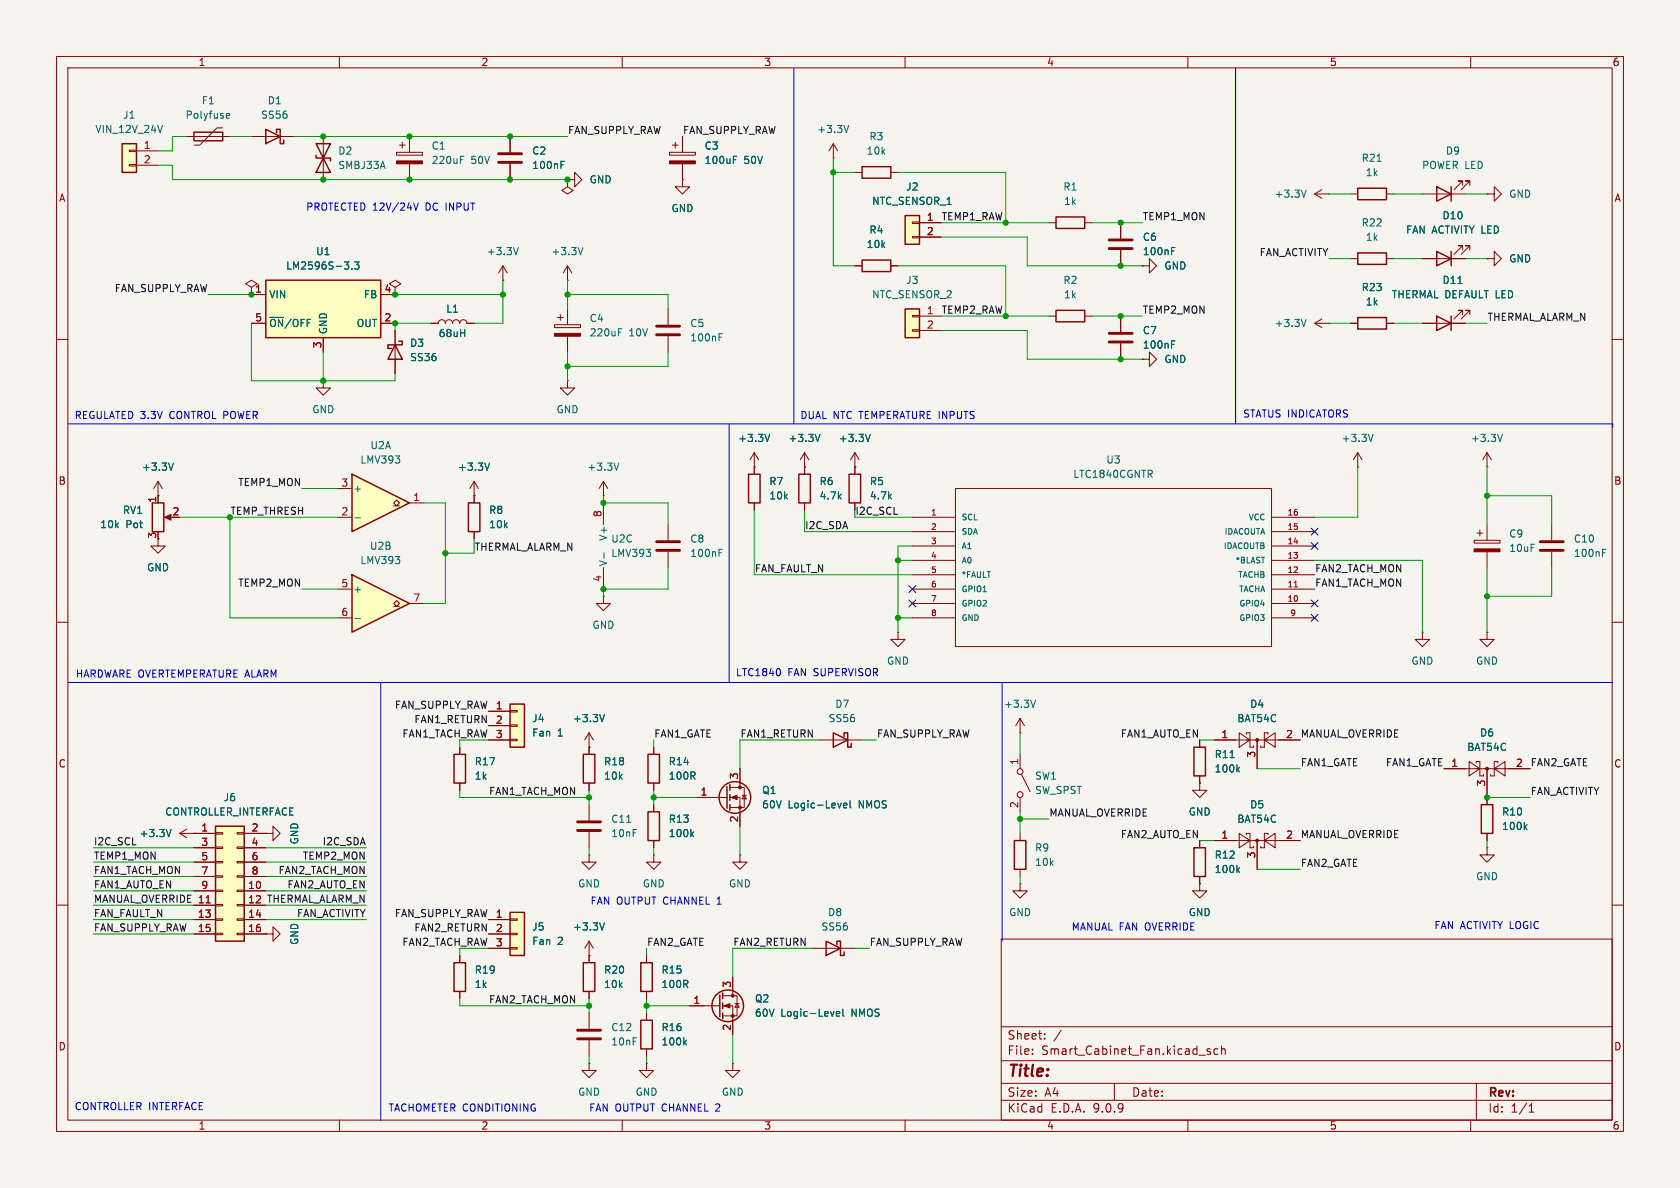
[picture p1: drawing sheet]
<svg xmlns="http://www.w3.org/2000/svg" width="297mm" height="210mm" viewBox="0 0 297 210" stroke-linecap="round" stroke-linejoin="round" font-family="sans-serif">
<path d="M0 0h297v210h-297z" fill="#f5f4ef" stroke="#f5f4ef" stroke-width=".18"/>
<g fill="none" stroke="#840000" stroke-width=".18">
<path d="M10 10h277v190h-277zM12 12h273v186h-273zM60 10v2M110 10v2M160 10v2M210 10v2M260 10v2M10 60h2M285 60h2M10 110h2M285 110h2M144.8 130.8h7.6"/>
<path d="M115.6 142.2v1.3M115.6 148.6v1.3M262.9 141v1.2M262.9 147.3v1.3M10 160h2M121.9 177.8h5.4M127.8 176h2.5v3.6h-2.5M127.8 177.8h1.7v5.1M129.5 172.7v3.3M129.9 177.4h.8M130.3 177.4l.4 .7h-.8zM177 166h108v32h-108z"/>
<path d="M285 160h2M60 198v2M110 198v2M114.3 188v1.2h1.3l-1.3 1.3-1.3-1.3h1.3M114.3 188h.1M160 198v2M177 194.5h108M177 191.5h108M177 187.5h108M177 181.5h108M182.5 186.3v.1M182.5 185.5v.1"/>
<path d="M184.7 183.6v.1M184.7 182.8v.1M187.6 182.1l-1.3 2M197 191.5v3M210 198v2M214 185.5l-.4-.1-.2 .2 .1 .2 .5 .2v.3h-.6M215.3 185.5l-.4-.1-.3 .3v.4l.1 .2h.6M216 185.5l.2-.1 .3 .1 .1 .9M216 184.9v1.5M260 198v2M261 191.5v6.5M270.3 196.6h.9"/>
<path d="M270.3 195.5l.4-.4v1.5"/>
</g>
<g fill="none" stroke="#840000" stroke-width=".25">
<path d="M147.3 129.5l2.6 1.3-2.6 1.3zM149.2 130.2v-.7h.7v2.6h.6v-.7M114.6 143.5h2v5.1h-2zM261.9 142.2h2v5.1h-2zM127.3 175.9v3.8M127.8 175.5v1M127.8 177.3v1M127.8 179.1v1"/>
<circle cx="128.7" cy="177.8" r="2.79"/>
</g>
<path d="M122.3 147.4l.3 .5M122.6 147.1l-.4 .4M269.6 146.1l.4 .5M270 145.8l-.5 .5M147.9 179.2l.6-.1-.1-.2-.4-.1-.1 .2v.6h.5M149 178.4v1.1l.2 .1" fill="none" stroke="#006464" stroke-width=".18"/>
<g fill="#840000" stroke="#840000" stroke-width=".18">
<path d="M128 177.8l1-.4v.8z"/>
<circle cx="129.5" cy="176" r=".25"/>
<circle cx="129.5" cy="179.6" r=".25"/>
</g>
<path d="M38.1 146.1h5.1v20.3h-5.1z" fill="#ffffc2"/>
<g fill="none" stroke="#840000" stroke-width=".25">
<path d="M240 44.7h5.1v2h-5.1zM132.3 83.8h2.1v5.1h-2.1zM141.2 83.8h2.1v5.1h-2.1zM114.6 133.4h2v5h-2zM128.5 139.1v3.8M129 138.7v1M211.1 132.1h2v5.1h-2zM38.1 146.1h5.1v20.3h-5.1zM129 140.5v1M129 142.2v1.1M179.3 148.6h2.1v5.1h-2.1zM211.1 149.9h2v5h-2z"/>
<path d="M146 166.4l2.6 1.2-2.6 1.3zM148 167v-.6h.6v2.5h.6v-.6"/>
<circle cx="129.9" cy="141" r="2.79"/>
</g>
<g fill="none" stroke="#840000" stroke-width=".18">
<path d="M90.2 24.1v2.8M90.2 29v2.8M100.3 31.8v1.2l1 .7-1 .6-1-.6 1-.7M100.3 31.8h.1M118.1 54.6v2.8M118.1 59.4v2.8M238.8 45.7h1.2M245.1 45.7h1.3M133.3 82.6h.1M133.3 80l-.7 1.3M133.3 80l.8 1.3M133.3 80v3.8"/>
<path d="M133.3 88.9v1.3M142.2 82.6h.1M142.2 80l-.7 1.3M142.2 80l.8 1.3M142.2 80v3.8M142.2 88.9v1.3M151.1 82.6h.1M151.1 80l-.7 1.3M151.1 80l.8 1.3M151.1 80v2.6M104.1 132.1h.1M104.1 129.5v2.6"/>
<path d="M104.1 129.5l-.7 1.3M104.1 129.5l.8 1.3M115.6 132.1v1.3M115.6 138.4v1.3M129 139.2h2.6v3.5h-2.6M130.8 135.9v3.3M180.3 133.4v2.5M180.6 136.9l1.5 3.1M212.1 138.4v1.3h1.3l-1.3 1.3-1.3-1.3h1.3M212.1 138.4h.1M212.1 130.8v1.3M212.1 137.2v1.2"/>
<path d="M214.6 130.8h15.3M219.1 129.5l1.9 1.3-1.9 1.3zM220.3 129.8v-.3h.7v2.6h.6v-.3M222.2 130.8v5.1M223.5 130.8l1.9-1.3v2.6zM224.2 129.8v-.3h-.7v2.6h-.6v-.3M31.7 147.3h6.4M31.7 147.3l1.3 .8M33 146.6l-1.3 .7M34.3 147.3h.1M34.3 149.9h3.8M34.3 152.4h3.8"/>
<path d="M34.3 154.9h3.8M34.3 157.5h3.8M38.1 147.2h1.3v.2h-1.3zM38.1 149.7h1.3v.3h-1.3zM38.1 152.3h1.3v.2h-1.3zM38.1 154.8h1.3v.3h-1.3zM38.1 157.4h1.3v.2h-1.3zM38.1 159.9h1.3v.2h-1.3zM41.9 147.2h1.3v.2h-1.3zM41.9 149.7h1.3v.3h-1.3zM41.9 152.3h1.3v.2h-1.3zM41.9 154.8h1.3v.3h-1.3z"/>
<path d="M41.9 157.4h1.3v.2h-1.3zM41.9 159.9h1.3v.2h-1.3zM43.2 147.3h3.8M43.2 149.9h3.8M43.2 152.4h3.8M43.2 154.9h3.8M43.2 157.5h3.8M104.1 151.1v1.3h1.3l-1.3 1.3-1.2-1.3h1.2M104.1 151.1h.1M104.1 142.2v2.8M104.1 147.1v2.8M115.6 151.1v1.3h1.2l-1.2 1.3-1.3-1.3h1.3"/>
<path d="M115.6 151.1h.1M123.2 141h5.3M129 141h1.8v5.1M131.2 140.6h.8M131.6 140.6l.4 .6h-.8zM180.3 156.2v1.3h1.3l-1.3 1.3-1.2-1.3h1.2M180.3 156.2h.1M180.3 141v2.5M180.3 147.3v1.3M180.3 153.7v1.2M212.1 156.2v1.3h1.3l-1.3 1.3-1.3-1.3h1.3M212.1 156.2h.1"/>
<path d="M212.1 148.6v1.3M212.1 154.9v1.3M214.6 148.6h15.3M219.1 147.3l1.9 1.3-1.9 1.3zM220.3 147.6v-.3h.7v2.6h.6v-.3M222.2 148.6v5.1M223.5 148.6l1.9-1.3v2.6zM224.2 147.6v-.3h-.7v2.6h-.6v-.3M262.9 149.9v1.2h1.3l-1.3 1.3-1.3-1.3h1.3M262.9 149.9h.1M34.3 160h3.8M34.3 162.6h3.8"/>
<path d="M34.3 165.1h3.8M38.1 162.4h1.3v.3h-1.3zM38.1 165h1.3v.2h-1.3zM41.9 162.4h1.3v.3h-1.3zM41.9 165h1.3v.2h-1.3zM43.2 160h3.8M43.2 162.6h3.8M43.2 165.1h3.8M143.5 167.6h7.6"/>
<circle cx="180.3" cy="136.4" r=".51"/>
<circle cx="180.3" cy="140.5" r=".51"/>
</g>
<path d="M36.4 159.6h.8" fill="none" stroke="#a90000" stroke-width=".18"/>
<g fill="#840000" stroke="#840000" stroke-width=".18">
<path d="M129.3 141l1-.4v.8z"/>
<circle cx="222.2" cy="130.8" r=".25"/>
<circle cx="222.2" cy="148.6" r=".25"/>
<circle cx="130.8" cy="139.2" r=".25"/>
<circle cx="130.8" cy="142.7" r=".25"/>
</g>
<g fill="none" stroke="#006464" stroke-width=".18">
<path d="M99.2 29.1h.4M99.2 28.5h.6M127.1 59.6h.4M127.1 59h.6M136.1 76.8l-.5 1.2M145 76.8l-.5 1.2M153.9 76.8l-.5 1.2M106.9 126.3l-.5 1.3M217.5 133.9h.7M218.8 136l.4 .5M219.2 135.6l-.5 .5M30.2 146.6l-.4 1.3"/>
<path d="M110.8 145.4h.7M149.1 142.4l.6-.1v-.3h-.4l-.2 .2 .1 .6h.5M150.3 141.5v1.1l.2 .2M218.8 153.8l.4 .4M219.2 153.4l-.5 .5"/>
</g>
<path d="M88.1 27.2h4.1M88.1 28.7h4.1M116.1 57.7h4M116.1 59.2h4M102.1 145.3h4.1M102.1 146.8h4.1" fill="none" stroke="#840000" stroke-width=".51"/>
<path d="M90.2 124.5h2.5v7.6h-2.5z" fill="#ffffc2"/>
<path d="M82.8 88.9h2v5.1h-2zM90.2 124.5h2.5v7.6h-2.5zM103.1 133.4h2.1v5h-2.1z" fill="none" stroke="#840000" stroke-width=".25"/>
<g fill="none" stroke="#840000" stroke-width=".18">
<path d="M98 57.4h4.6v.5h-4.6zM98.6 56.1h1M99.1 55.6v1M100.3 54.6v2.8M100.3 59.4v2.8M100.3 67.3v1.3h1.3l-1.3 1.3-1.2-1.3h1.2M100.3 67.3h.1M83.8 87.6h.1M83.8 85.1v3.8M83.8 94v1.3M83.8 85.1l-.7 1.3M83.8 85.1l.8 1.3"/>
<path d="M158.7 111.8v1.2h1.3l-1.3 1.3-1.2-1.3h1.2M158.7 111.8h.1M86.4 125.7h3.8M86.4 128.3h3.8M86.4 130.8h3.8M90.2 125.6h1.2v.3h-1.2zM90.2 128.1h1.2v.3h-1.2zM90.2 130.7h1.2v.2h-1.2zM104.1 132.1v1.3M104.1 138.4v1.3"/>
</g>
<path d="M109.3 58.7h.5M109.3 58.1h.6M86.5 81.9l-.4 1.2" fill="none" stroke="#006464" stroke-width=".18"/>
<path d="M98 58.9h4.6v.5h-4.6z" fill="#840000" stroke="#840000" stroke-width=".18"/>
<path d="M62.2 101.6l10.2 5.1-10.2 5.1z" fill="#ffffc2"/>
<path d="M62.2 101.6l10.2 5.1-10.2 5.1zM80.3 133.4h2v5h-2z" fill="none" stroke="#840000" stroke-width=".25"/>
<g fill="none" stroke="#840000" stroke-width=".18">
<path d="M88.9 49.5h.1M88.9 47l-.8 1.3M88.9 47l.8 1.3M88.9 47v2.5M100.3 49.5h.1M100.3 47l-.7 1.3M100.3 47l.8 1.3M100.3 47v2.5M106.7 87.6h.1M106.7 85.1v2.5M106.7 88.9v3.8M106.7 85.1l-.8 1.3"/>
<path d="M106.7 85.1l.7 1.3M59.7 104.1h2.5M59.7 109.2h2.5M69.6 107.2h.5l-.5-.5 .5-.5 .5 .5-.5 .5h.5M72.4 106.7h2.5M106.7 100.3v3.8M81.3 132.1v1.3M81.3 138.4v1.3"/>
</g>
<path d="M91.6 43.8l-.4 1.2M103.1 43.8l-.5 1.2M106.8 97.7v1M109.4 81.9l-.4 1.2M62.8 109.3h.9" fill="none" stroke="#006464" stroke-width=".18"/>
<path d="M62.2 83.8l10.2 5.1-10.2 5.1z" fill="#ffffc2"/>
<path d="M26.9 88.9h2.1v5.1h-2.1zM62.2 83.8l10.2 5.1-10.2 5.1zM150.1 83.8h2v5.1h-2z" fill="none" stroke="#840000" stroke-width=".25"/>
<g fill="none" stroke="#840000" stroke-width=".18">
<path d="M100.3 31.8h1.3v-1.3l1.3 1.3-1.3 1.2v-1.2M100.3 31.8h.1M118.4 26.9h4.5v.5h-4.5zM118.9 25.7h1M119.4 25.1v1.1M120.6 24.1v2.8M120.6 29v2.8M57.1 67.3v1.3h1.3l-1.3 1.3-1.2-1.3h1.2M57.1 67.3h.1M27.9 95.3v1.2h1.3l-1.3 1.3-1.2-1.3h1.2M27.9 87.6h.1M27.9 85.1v3.8"/>
<path d="M27.9 85.1l-.7 1.3M27.9 85.1l.8 1.3M29.5 91.4h1M59.7 86.4h2.5M59.7 91.4h2.5M69.6 89.4h.5l-.5-.5 .5-.5 .5 .5-.5 .5h.5M72.4 88.9h2.5M118.1 92.7v2.8M118.1 97.5v2.8M151.1 82.6v1.2M151.1 88.9v1.3M240 82.6h.1"/>
<path d="M240 80l-.7 1.3M240 80l.8 1.3M240 80v2.6M106.7 105.4v1.3h1.2l-1.2 1.3-1.3-1.3h1.3M106.7 105.4h.1M180.3 129.5h.1M180.3 127l-.7 1.3M180.3 127l.8 1.3M180.3 127v2.5M255.3 135.9h15.2M259.7 134.6l1.9 1.3-1.9 1.3zM261 134.9v-.3h.6v2.6h.7v-.3"/>
<path d="M262.9 135.9v5.1M264.2 135.9l1.9-1.3v2.6zM264.8 134.9v-.3h-.6v2.6h-.7v-.3"/>
</g>
<path d="M129.7 28.2h.4M129.7 27.6h.6M242.8 76.8l-.5 1.2M30.7 81.9l-.5 1.2M62.8 91.5h.9M127.1 97.7h.4M127.1 97.1h.6M183.1 123.8l-.5 1.2" fill="none" stroke="#006464" stroke-width=".18"/>
<path d="M116.1 95.8h4M116.1 97.3h4" fill="none" stroke="#840000" stroke-width=".51"/>
<g fill="#840000" stroke="#840000" stroke-width=".18">
<path d="M29.1 91.4l1.1-.5v1z"/>
<path d="M118.4 28.4h4.5v.6h-4.5z"/>
<circle cx="262.9" cy="135.9" r=".25"/>
</g>
<path d="M160 38.1h2.6v5.1h-2.6z" fill="#ffffc2"/>
<path d="M160 38.1h2.6v5.1h-2.6zM152.4 46h5.1v2h-5.1z" fill="none" stroke="#840000" stroke-width=".25"/>
<path d="M161.3 39.2h1.3v.3h-1.3zM162.6 39.4h3.8M151.1 47h1.3M157.5 47h1.2M161.3 41.8h1.3v.2h-1.3zM162.6 41.9h3.8" fill="none" stroke="#840000" stroke-width=".18"/>
<path d="M160 54.6h2.6v5.1h-2.6z" fill="#ffffc2"/>
<path d="M152.4 29.5h5.1v2h-5.1zM160 54.6h2.6v5.1h-2.6z" fill="none" stroke="#840000" stroke-width=".25"/>
<path d="M120.6 31.8v1.2h1.3l-1.3 1.3-1.2-1.3h1.2M120.6 31.8h.1M151.1 30.5h1.3M157.5 30.5h1.2M161.3 55.8h1.3v.2h-1.3zM161.3 58.3h1.3v.2h-1.3zM162.6 55.9h3.8M162.6 58.4h3.8" fill="none" stroke="#840000" stroke-width=".18"/>
<path d="M21.6 25.4h2.5v5.1h-2.5z" fill="#ffffc2"/>
<path d="M21.6 25.4h2.5v5.1h-2.5zM34.3 23.4h5.1v1.5h-5.1zM47 22.9l2.5 1.2-2.5 1.3zM48.9 23.5v-.6h.6v2.5h.7v-.6M186.7 38.4h5.1v2h-5.1zM186.7 54.9h5.1v2h-5.1zM80.3 170.2h2v5.1h-2zM113.3 170.2h2v5.1h-2z" fill="none" stroke="#840000" stroke-width=".25"/>
<g fill="none" stroke="#840000" stroke-width=".18">
<path d="M22.9 26.5h1.2v.3h-1.2zM22.9 29.1h1.2v.2h-1.2zM24.1 26.7h3.8M24.1 29.2h3.8M33 24.1h7.6M39.4 22.6h-1l-3.1 3.1h-1M44.4 24.1h7.7M147.3 27.9h.1M147.3 25.4l-.7 1.3M147.3 25.4l.8 1.3M147.3 25.4v2.5M185.4 39.4h1.3"/>
<path d="M191.8 39.4h1.2M69.8 50.8l1.1-.6-1.1-.7-1 .7 1 .6v1.3M69.8 52.1h.1M185.4 55.9h1.3M191.8 55.9h1.2M161.3 91.4h7.6M161.3 94h7.6M161.3 96.5h7.6M161.3 99.1h7.6M168.9 86.4h55.9v27.9h-55.9zM224.8 91.4h7.6M224.8 94h7.6"/>
<path d="M224.8 96.5h7.6M224.8 99.1h7.6M260.6 95.5h4.6v.5h-4.6zM261.1 94.2h1M261.6 93.7v1M262.9 82.6h.1M262.9 80l-.8 1.3M262.9 80l.8 1.3M262.9 80v2.6M262.9 92.7v2.8M262.9 97.5v2.8M161.3 101.6h7.6"/>
<path d="M161.3 104.1h7.6M161.3 106.7h7.6M161.3 109.2h7.6M224.8 101.6h7.6M224.8 104.1h7.6M224.8 106.7h7.6M224.8 109.2h7.6M262.9 111.8v1.2h1.3l-1.3 1.3-1.3-1.3h1.3M262.9 111.8h.1M81.3 168.9v1.3M81.3 175.3v1.2M114.3 168.9v1.3"/>
<path d="M114.3 175.3v1.2"/>
</g>
<path d="M28.7 22.2l-.4 1.2M40 20.7l.2 .2 .3-.1M40 20.2l.2-.1h.2l.2 .1v.2l-.6 .1M150 22.2l-.4 1.2M265.6 76.8l-.4 1.2" fill="none" stroke="#006464" stroke-width=".18"/>
<path d="M260.6 97h4.6v.5h-4.6z" fill="#840000" stroke="#840000" stroke-width=".18"/>
<path d="M228.8 103.8h.6" fill="none" stroke="#a90000" stroke-width=".18"/>
<path d="M47 49.5h20.3v10.2h-20.3z" fill="#ffffc2"/>
<path d="M47 49.5h20.3v10.2h-20.3zM254 55.9l2.5 1.3-2.5 1.2zM256.5 55.9v2.5M103.1 170.2h2.1v5.1h-2.1z" fill="none" stroke="#840000" stroke-width=".25"/>
<g fill="none" stroke="#840000" stroke-width=".18">
<path d="M44.4 52.1h2.6M44.4 57.2h2.6M57.1 59.7v2.5M67.3 52.1h2.5M67.3 57.2h2.5M251.5 57.2h7.6M258.6 55.6v-.7h-.8h.8l-1.6 1.5M259.8 55.6v-.7h-.7h.7l-1.5 1.5M201.9 63.5h1.3v-1.3l1.3 1.3-1.3 1.3v-1.3M201.9 63.5h.1M274.3 92.7v2.8M274.3 97.5v2.8"/>
<path d="M251.5 111.8v1.2h1.2l-1.2 1.3-1.3-1.3h1.3M251.5 111.8h.1M104.1 168.9v1.3M104.1 175.3v1.2M104.1 179.1v2.8M104.1 188v1.2h1.3l-1.3 1.3-1.2-1.3h1.2M104.1 188h.1M104.1 183.9v2.8"/>
</g>
<path d="M62.2 47.4v.2M62.7 46.3h.8l-.5 .5 .4 .1v.5l-.2 .2-.5-.2M257.7 50.1h.8M283.3 97.7h.4M283.3 97.1h.6" fill="none" stroke="#006464" stroke-width=".18"/>
<path d="M272.3 95.8h4.1M272.3 97.3h4.1M102.1 182.1h4.1M102.1 183.6h4.1" fill="none" stroke="#840000" stroke-width=".51"/>
<path d="M90.2 161.3h2.5v7.6h-2.5z" fill="#ffffc2"/>
<path d="M55.9 25.4h2.5l-2.5 5.1h2.5zM55.9 27.4v.5h2.5v.5M240 33.3h5.1v2h-5.1zM254 33l2.5 1.3-2.5 1.3zM256.5 33v2.6M240 56.1h5.1v2.1h-5.1zM254 44.5l2.5 1.2-2.5 1.3zM256.5 44.5v2.5M69.8 61l1.3 2.5h-2.5zM70.5 60.3h.6v.7h-2.5v.6h.6M90.2 161.3h2.5v7.6h-2.5zM113.3 180.3h2v5.1h-2z" fill="none" stroke="#840000" stroke-width=".25"/>
<g fill="none" stroke="#840000" stroke-width=".18">
<path d="M57.1 24.1v7.7M70.1 26.9h4.6v.5h-4.6zM70.6 25.7h1M71.1 25.1v1.1M72.4 24.1v2.8M72.4 29v2.8M90.2 24.1v2.8M90.2 29v2.8M100.3 31.8h.1M120.6 31.8h.1M120.6 24.1v2.8M120.6 29v2.8"/>
<path d="M162.6 39.4h3.8M198.1 39.4v2.8M232.4 34.3h2.5M232.4 34.3l1.3 .8M233.7 33.5l-1.3 .8M234.9 34.3h.1M238.8 34.3h1.2M245.1 34.3h1.3M251.5 34.3h7.6M258.6 32.8v-.8h-.8h.8l-1.6 1.5M259.8 32.8v-.8h-.7h.7l-1.5 1.5M262.9 34.3h1.3v-1.3l1.2 1.3-1.2 1.3v-1.3"/>
<path d="M262.9 34.3h.1M44.4 50.8l1.1-.6-1.1-.7-1 .7 1 .6v1.3M44.4 52.1h.1M44.4 57.2h2.6M44.4 52.1h2.6M57.1 59.7v2.5M67.3 57.2h2.5M67.3 52.1h2.5M69.8 52.1h.1M69.8 58.4v7.6M76.2 57.2h1.3a.64 .64 0 0 1 .6-.7 .64 .64 0 0 1 .6 .7 .64 .64 0 0 1 .7-.7 .64 .64 0 0 1 .6 .7 .64 .64 0 0 1 .6-.7 .64 .64 0 0 1 .7 .7 .64 .64 0 0 1 .6-.7 .64 .64 0 0 1 .6 .7h1.3M151.1 47h1.3"/>
<path d="M157.5 47h1.2M162.6 41.9h3.8M198.1 44.2v2.8M198.1 55.9v2.8M201.9 47h1.3v-1.3l1.3 1.3-1.3 1.3v-1.3M201.9 47h.1M232.4 57.2h2.5M232.4 57.2l1.3 .7M233.7 56.4l-1.3 .8M234.9 57.2h.1M238.8 57.2h1.2M245.1 57.2h1.3"/>
<path d="M251.5 57.2h2.5M251.5 45.7h7.6M256.5 57.2h2.6M258.6 44.2v-.8h-.8h.8l-1.6 1.6M259.8 44.2v-.8h-.7h.7l-1.5 1.6M262.9 45.7h1.3v-1.2l1.2 1.2-1.2 1.3v-1.3M262.9 45.7h.1M198.1 60.7v2.8M201.9 63.5h.1M27.9 87.6h.1M27.9 87.6v1.3M83.8 87.6h.1"/>
<path d="M83.8 87.6v1.3M83.8 94v1.3M133.3 82.6h.1M133.3 82.6v1.2M133.3 88.9v1.3M142.2 82.6h.1M142.2 82.6v1.2M142.2 88.9v1.3M151.1 82.6h.1M151.1 82.6v1.2M151.1 88.9v1.3M81.3 132.1v1.3"/>
<path d="M81.3 138.4v1.3M86.4 125.7h3.8M86.4 128.3h3.8M86.4 130.8h3.8M104.1 132.1h.1M104.1 132.1v1.3M104.1 138.4v1.3M115.6 132.1v1.3M115.6 138.4v1.3M130.8 135.9v2.5M212.1 138.4h.1M212.1 130.8v1.3"/>
<path d="M212.1 137.2v1.2M214.6 130.8h3.8M222.2 130.8v5.1M226.1 130.8h3.8M255.3 135.9h3.8M262.9 135.9v6.3M266.7 135.9h3.8M34.3 147.3h.1M34.3 147.3h3.8M34.3 149.9h3.8M34.3 152.4h3.8M34.3 154.9h3.8"/>
<path d="M34.3 157.5h3.8M43.2 147.3h3.8M43.2 149.9h3.8M43.2 152.4h3.8M43.2 154.9h3.8M43.2 157.5h3.8M47 147.3h1.3v1.3l1.2-1.3-1.2-1.2v1.2M47 147.3h.1M115.6 142.2v1.3M115.6 148.6v1.3M123.2 141h2.5M130.8 151.1v1.3h1.3l-1.3 1.3-1.3-1.3h1.3"/>
<path d="M130.8 151.1h.1M130.8 143.5v2.6M212.1 156.2h.1M212.1 148.6v1.3M212.1 154.9v1.3M214.6 148.6h3.8M222.2 148.6v5.1M226.1 148.6h3.8M262.9 147.3v1.3M34.3 162.6h3.8M34.3 165.1h3.8M34.3 160h3.8"/>
<path d="M43.2 162.6h3.8M43.2 165.1h3.8M43.2 160h3.8M47 165.1h1.3v1.3l1.2-1.3-1.2-1.3v1.3M47 165.1h.1M81.3 168.9v1.3M81.3 175.3v1.2M86.4 162.6h3.8M86.4 165.1h3.8M86.4 167.6h3.8M90.2 162.4h1.2v.3h-1.2zM90.2 165h1.2v.2h-1.2z"/>
<path d="M90.2 167.5h1.2v.3h-1.2zM104.1 168.9h.1M104.1 166.4l-.7 1.2M104.1 166.4l.8 1.2M104.1 166.4v3.8M104.1 175.3v1.2M114.3 168.9v1.3M114.3 175.3v1.2M114.3 179.1v1.2M121.9 177.8h2.6M129.5 172.7v2.6M114.3 185.4v1.3"/>
<path d="M129.5 188v1.2h1.3l-1.3 1.3-1.2-1.3h1.2M129.5 188h.1M129.5 180.3v2.6"/>
</g>
<g fill="none" stroke="#006464" stroke-width=".18">
<path d="M81.4 28.2h.4M81.4 27.6h.6M99.2 28.5h.6M99.2 29.1h.4M129.7 28.2h.4M129.7 27.6h.6M230.9 33.6l-.4 1.3M243.4 28.5h.8M62.2 47.4v.2M62.7 46.3h.8l-.5 .5 .4 .1v.5l-.2 .2-.5-.2M207.1 44.4h.4M207.1 43.8h.6"/>
<path d="M230.9 56.5l-.4 1.2M257.7 50.1h.8M136.1 76.8l-.5 1.2M145 76.8l-.5 1.2M153.9 76.8l-.5 1.2M207.1 60.9h.4M207.1 60.3h.6M30.7 81.9l-.5 1.2M86.5 81.9l-.4 1.2M106.9 126.3l-.5 1.3M217.5 133.9h.7M218.8 136l.4 .5"/>
<path d="M219.2 135.6l-.5 .5M30.2 146.6l-.4 1.3M122.3 147.4l.3 .5M122.6 147.1l-.4 .4M149.1 142.4l.6-.1v-.3h-.4l-.2 .2 .1 .6h.5M150.3 141.5v1.1l.2 .2M218.8 153.8l.4 .4M219.2 153.4l-.5 .5M269.6 146.1l.4 .5M270 145.8l-.5 .5M106.9 163.1l-.5 1.3M147.9 179.2l.6-.1-.1-.2-.4-.1-.1 .2v.6h.5"/>
<path d="M149 178.4v1.1l.2 .1M121 184.2l.4 .5M121.4 183.9l-.5 .5"/>
</g>
<path d="M70.1 28.4h4.6v.6h-4.6z" fill="#840000" stroke="#840000" stroke-width=".18"/>
<path d="M196.1 42.4h4.1M196.1 43.9h4.1M196.1 58.9h4.1M196.1 60.5h4.1" fill="none" stroke="#840000" stroke-width=".51"/>
<path d="M140.3 12.1v62.8M218.4 12.1v62.8M73.1 35.9l.4 1.3 .5-1.3M12.1 74.9h273v.7M128.9 74.9v45.8M137.8 118.2l.2 .5-.2 .7M12.1 120.7h273M67.3 120.7v77.4M177.2 120.7v45.7" fill="none" stroke="#0000c2" stroke-width=".18"/>
<g fill="none" stroke="#009600" stroke-width=".18">
<path d="M27.9 29.2h2.6v2.6h69.8M33 24.1h-2.5v2.6h-2.6M40.6 24.1h3.8M52.1 24.1h48.2M147.3 27.9v19.1h3.8M147.3 30.5h3.8M158.7 30.5h19.1v8.9M166.4 39.4h19M193 39.4h8.9M234.9 34.3h3.9M246.4 34.3h5.1M259.1 34.3h3.8"/>
<path d="M36.8 52.1h7.6M44.4 57.2v10.1h25.4v-1.3M69.8 52.1h19.1M76.2 57.2h-6.4v1.2M88.9 49.5v7.7h-5.1M100.3 49.5v5.1M100.3 52.1h17.8v2.5M158.7 47h19.1v8.9M166.4 55.9h19M166.4 41.9h15.2v5.1h20.3M166.4 58.4h15.2v5.1h20.3M193 55.9h8.9"/>
<path d="M234.9 57.2h3.9M234.9 45.7h3.9M246.4 57.2h5.1M246.4 45.7h5.1M259.1 57.2h3.8M259.1 45.7h3.8M57.1 62.2v5.1M100.3 62.2v5.1M118.1 62.2v2.6h-17.8M31.7 91.4h28M40.6 91.4v17.8h19.1M53.3 86.4h6.4"/>
<path d="M74.9 88.9h3.8v17.8h-3.8M83.8 95.3v2.5h-5.1M106.7 87.6v1.3h11.4v3.8M133.3 90.2v11.4h28M142.2 90.2v3.8h19.1M151.1 91.4h10.2M158.7 99.1h2.6M161.3 96.5h-2.6v15.3M232.4 99.1h19.1v12.7M240 82.6v8.8h-7.6M262.9 82.6v10.1M262.9 87.6h11.4v5.1"/>
<path d="M53.3 104.1h6.4M118.1 100.3v3.8h-11.4v1.3M158.7 109.2h2.6M262.9 100.3v11.5M274.3 100.3v5.1h-11.4M81.3 139.7v1.3h22.8M86.4 130.8h-5.1v1.3M104.1 139.7v2.5M115.6 130.8v1.3M115.6 139.7v2.5M144.8 130.8h-14v5.1M152.4 130.8h2.5"/>
<path d="M180.3 129.5v3.9M212.1 130.8h2.5M222.2 135.9h7.7M16.5 149.9h17.8M16.5 157.5h17.8M16.5 154.9h17.8M16.5 152.4h17.8M47 149.9h17.8M47 157.5h17.8M47 154.9h17.8M47 152.4h17.8M104.1 149.9v1.2"/>
<path d="M115.6 149.9v1.2M115.6 141h7.6M130.8 146.1v5M180.3 143.5v3.8M180.3 154.9v1.3M180.3 144.8h5.1M212.1 148.6h2.5M222.2 153.7h7.7M262.9 141h7.6M262.9 148.6v1.3M16.5 162.6h17.8M16.5 165.1h17.8"/>
<path d="M16.5 160h17.8M47 162.6h17.8M47 160h17.8M81.3 176.5v1.3h22.8M86.4 167.6h-5.1v1.3M104.1 176.5v2.6M114.3 167.6v1.3M114.3 176.5v2.6M114.3 177.8h7.6M143.5 167.6h-14v5.1M151.1 167.6h2.6M104.1 186.7v1.3"/>
<path d="M114.3 186.7v1.3M129.5 182.9v5.1"/>
</g>
<path d="M231.8 93.4l1.2 1.2M231.8 95.9l1.2 1.2M233 93.4l-1.2 1.2M233 95.9l-1.2 1.2M160.7 103.5l1.2 1.2M160.7 106.1l1.2 1.2M161.9 103.5l-1.2 1.2M161.9 106.1l-1.2 1.2M231.8 108.6l1.2 1.2M231.8 106.1l1.2 1.2M233 108.6l-1.2 1.2M233 106.1l-1.2 1.2" fill="none" stroke="#000084" stroke-width=".18"/>
<path d="M36.4 159.6h.8" fill="none" stroke="#a90000" stroke-width=".18"/>
<g fill="#009600" stroke="#009600" stroke-width=".18">
<circle cx="90.2" cy="31.8" r=".46"/>
<circle cx="100.3" cy="31.8" r=".46"/>
<circle cx="104.1" cy="177.8" r=".46"/>
<circle cx="114.3" cy="177.8" r=".46"/>
<circle cx="72.4" cy="24.1" r=".46"/>
<circle cx="57.1" cy="31.8" r=".46"/>
<circle cx="57.1" cy="24.1" r=".46"/>
<circle cx="69.8" cy="57.2" r=".46"/>
<circle cx="44.4" cy="52.1" r=".46"/>
<circle cx="72.4" cy="31.8" r=".46"/>
<circle cx="90.2" cy="24.1" r=".46"/>
<circle cx="57.1" cy="67.3" r=".46"/>
<circle cx="69.8" cy="52.1" r=".46"/>
<circle cx="115.6" cy="141" r=".46"/>
<circle cx="104.1" cy="141" r=".46"/>
<circle cx="100.3" cy="64.8" r=".46"/>
<circle cx="88.9" cy="52.1" r=".46"/>
<circle cx="100.3" cy="52.1" r=".46"/>
<circle cx="106.7" cy="104.1" r=".46"/>
<circle cx="106.7" cy="88.9" r=".46"/>
<circle cx="78.7" cy="97.8" r=".46"/>
<circle cx="262.9" cy="141" r=".46"/>
<circle cx="262.9" cy="87.6" r=".46"/>
<circle cx="262.9" cy="105.4" r=".46"/>
<circle cx="198.1" cy="39.4" r=".46"/>
<circle cx="198.1" cy="47" r=".46"/>
<circle cx="198.1" cy="55.9" r=".46"/>
<circle cx="198.1" cy="63.5" r=".46"/>
<circle cx="158.7" cy="109.2" r=".46"/>
<circle cx="158.7" cy="99.1" r=".46"/>
<circle cx="177.8" cy="39.4" r=".46"/>
<circle cx="177.8" cy="55.9" r=".46"/>
<circle cx="147.3" cy="30.5" r=".46"/>
<circle cx="180.3" cy="144.8" r=".46"/>
</g>
<text font-size="2.8" fill="#840000" x="178" y="190.9">Title:</text>
<g font-size="2.1" fill="#840000">
<text x="178" y="184">Sheet:</text>
<text x="178" y="186.7">File:</text>
<text x="184.1" y="186.7">Smart_Cabinet_Fan.kicad_sch</text>
<text x="178" y="196.9">KiCad</text>
<text x="178" y="194.1">Size:</text>
<text x="184.7" y="194.1">A4</text>
<text x="185.7" y="196.9">E.D.A.</text>
<text x="193.3" y="196.9">9.0.9</text>
<text x="200" y="194.1">Date:</text>
<text x="263" y="194.3">Rev:</text>
<text x="263" y="196.9">Id:</text>
<text x="267.1" y="196.9">1/1</text>
</g>
<g font-size="1.8" fill="#840000">
<text x="35" y="11.9">1</text>
<text x="85" y="11.9">2</text>
<text x="135" y="11.9">3</text>
<text x="185" y="11.9">4</text>
<text x="235" y="11.9">5</text>
<text x="285" y="11.9">6</text>
<text x="10.3" y="35.9">A</text>
<text x="285.3" y="35.9">A</text>
<text x="10.3" y="85.9">B</text>
<text x="285.3" y="85.9">B</text>
<text x="10.3" y="135.9">C</text>
<text x="285.3" y="135.9">C</text>
<text x="10.3" y="185.9">D</text>
<text x="285.3" y="185.9">D</text>
<text x="35" y="199.9">1</text>
<text x="85" y="199.9">2</text>
<text x="135" y="199.9">3</text>
<text x="185" y="199.9">4</text>
<text x="235" y="199.9">5</text>
<text x="285" y="199.9">6</text>
</g>
<g font-size="1.8" fill="#006464">
<text x="16.8" y="23.7">VIN_12V_24V</text>
<text x="21.7" y="21.2">J1</text>
<text x="32.7" y="21.2">Polyfuse</text>
<text x="35.6" y="18.6">F1</text>
<text x="46.1" y="21.2">SS56</text>
<text x="47.2" y="18.6">D1</text>
<text x="144.4" y="23.7">+3.3V</text>
<text x="59.7" y="27.5">D2</text>
<text x="76.2" y="26.6">C1</text>
<text x="76.2" y="29.2">220uF</text>
<text x="83.2" y="29.2">50V</text>
<text x="94" y="27.5">C2</text>
<text x="124.5" y="26.6">C3</text>
<text x="124.5" y="29.2">100uF</text>
<text x="131.5" y="29.2">50V</text>
<text x="153.1" y="27.5">10k</text>
<text x="153.6" y="25">R3</text>
<text x="240.6" y="28.8">R21</text>
<text x="255.5" y="27.5">D9</text>
<text x="59.7" y="30.1">SMBJ33A</text>
<text x="94" y="30.1">100nF</text>
<text x="104.1" y="32.6">GND</text>
<text x="160.1" y="33.9">J2</text>
<text x="187.9" y="33.9">R1</text>
<text x="225.2" y="35.2">+3.3V</text>
<text x="241.3" y="31.3">1k</text>
<text x="251.3" y="30.1">POWER LED</text>
<text x="266.7" y="35.2">GND</text>
<text x="118.6" y="37.7">GND</text>
<text x="153.6" y="41.5">R4</text>
<text x="154.1" y="36.4">NTC_SENSOR_1</text>
<text x="188" y="36.4">1k</text>
<text x="240.6" y="40.2">R22</text>
<text x="248.5" y="41.5">FAN ACTIVITY LED</text>
<text x="254.9" y="39">D10</text>
<text x="50.5" y="47.9">LM2596S-3.3</text>
<text x="55.8" y="45.3">U1</text>
<text x="86" y="45.3">+3.3V</text>
<text x="97.4" y="45.3">+3.3V</text>
<text x="153.1" y="44">10k</text>
<text x="201.9" y="42.8">C6</text>
<text x="201.9" y="45.3">100nF</text>
<text x="205.7" y="47.9">GND</text>
<text x="241.3" y="42.8">1k</text>
<text x="266.7" y="46.6">GND</text>
<text x="47.5" y="52.9">VIN</text>
<text x="64.2" y="52.9">FB</text>
<text x="154.1" y="52.9">NTC_SENSOR_2</text>
<text x="160.1" y="50.4">J3</text>
<text x="187.9" y="50.4">R2</text>
<text x="188" y="52.9">1k</text>
<text x="240.6" y="51.7">R23</text>
<text x="246" y="52.9">THERMAL DEFAULT LED</text>
<text x="254.9" y="50.4">D11</text>
<text x="47.5" y="58">~{ON}/OFF</text>
<text x="58" y="59.2" transform="rotate(-90 58 59.2)">GND</text>
<text x="63" y="58">OUT</text>
<text x="77.5" y="59.8">68uH</text>
<text x="78.8" y="55.5">L1</text>
<text x="104.1" y="57.1">C4</text>
<text x="104.1" y="59.7">220uF</text>
<text x="111.2" y="59.7">10V</text>
<text x="121.9" y="58">C5</text>
<text x="201.9" y="59.3">C7</text>
<text x="225.2" y="58">+3.3V</text>
<text x="241.3" y="54.2">1k</text>
<text x="72.4" y="61.5">D3</text>
<text x="72.4" y="64">SS36</text>
<text x="121.9" y="60.6">100nF</text>
<text x="201.9" y="61.8">100nF</text>
<text x="205.7" y="64.4">GND</text>
<text x="55.1" y="73.3">GND</text>
<text x="98.3" y="73.3">GND</text>
<text x="25" y="83.4">+3.3V</text>
<text x="63.6" y="82.1">LMV393</text>
<text x="65.4" y="79.6">U2A</text>
<text x="80.9" y="83.4">+3.3V</text>
<text x="103.7" y="83.4">+3.3V</text>
<text x="130.4" y="78.3">+3.3V</text>
<text x="139.3" y="78.3">+3.3V</text>
<text x="148.2" y="78.3">+3.3V</text>
<text x="195.5" y="82.1">U3</text>
<text x="237.1" y="78.3">+3.3V</text>
<text x="259.9" y="78.3">+3.3V</text>
<text x="62.4" y="87.2">+</text>
<text x="135.9" y="86">R7</text>
<text x="135.9" y="88.5">10k</text>
<text x="144.8" y="86">R6</text>
<text x="144.8" y="88.5">4.7k</text>
<text x="153.7" y="86">R5</text>
<text x="153.7" y="88.5">4.7k</text>
<text x="189.6" y="84.7">LTC1840CGNTR</text>
<text x="17.6" y="93.6">10k</text>
<text x="21.6" y="91">RV1</text>
<text x="22.2" y="93.6">Pot</text>
<text x="86.4" y="91">R8</text>
<text x="86.4" y="93.6">10k</text>
<text x="107.5" y="95.7" transform="rotate(-90 107.5 95.7)">V+</text>
<text x="266.7" y="95.2">C9</text>
<text x="25.9" y="101.2">GND</text>
<text x="63.6" y="99.9">LMV393</text>
<text x="65.3" y="97.4">U2B</text>
<text x="107.5" y="100.2" transform="rotate(-90 107.5 100.2)">V-</text>
<text x="108" y="96.1">U2C</text>
<text x="108" y="98.7">LMV393</text>
<text x="121.9" y="96.1">C8</text>
<text x="121.9" y="98.7">100nF</text>
<text x="266.7" y="97.8">10uF</text>
<text x="278.1" y="98.7">100nF</text>
<text x="278.1" y="96.1">C10</text>
<text x="62.4" y="105">+</text>
<text x="104.6" y="111.4">GND</text>
<text x="156.7" y="117.7">GND</text>
<text x="249.4" y="117.7">GND</text>
<text x="260.9" y="117.7">GND</text>
<text x="147.6" y="125.3">D7</text>
<text x="177.4" y="125.3">+3.3V</text>
<text x="220.9" y="125.3">D4</text>
<text x="94" y="127.9">J4</text>
<text x="94" y="130.4">Fan</text>
<text x="98.5" y="130.4">1</text>
<text x="101.2" y="127.9">+3.3V</text>
<text x="146.4" y="127.9">SS56</text>
<text x="218.6" y="127.9">BAT54C</text>
<text x="261.5" y="130.4">D6</text>
<text x="83.8" y="135.5">R17</text>
<text x="106.7" y="135.5">R18</text>
<text x="118.1" y="135.5">R14</text>
<text x="214.6" y="134.2">R11</text>
<text x="214.6" y="136.8">100k</text>
<text x="259.3" y="132.9">BAT54C</text>
<text x="39.4" y="141.8">J6</text>
<text x="83.8" y="138">1k</text>
<text x="106.7" y="138">10k</text>
<text x="118.1" y="138">100R</text>
<text x="134.6" y="143.1">60V</text>
<text x="134.6" y="140.6">Q1</text>
<text x="139.3" y="143.1">Logic-Level</text>
<text x="151.9" y="143.1">NMOS</text>
<text x="182.9" y="140.6">SW_SPST</text>
<text x="182.9" y="138">SW1</text>
<text x="220.9" y="143.1">D5</text>
<text x="24.6" y="148.2">+3.3V</text>
<text x="29.1" y="144.4">CONTROLLER_INTERFACE</text>
<text x="52.9" y="149.4" transform="rotate(-90 52.9 149.4)">GND</text>
<text x="108" y="145.6">C11</text>
<text x="108" y="148.2">10nF</text>
<text x="118.1" y="145.6">R13</text>
<text x="118.1" y="148.2">100k</text>
<text x="210.1" y="144.4">GND</text>
<text x="218.6" y="145.6">BAT54C</text>
<text x="265.4" y="144.4">R10</text>
<text x="265.4" y="146.9">100k</text>
<text x="182.9" y="150.7">R9</text>
<text x="182.9" y="153.3">10k</text>
<text x="214.6" y="152">R12</text>
<text x="214.6" y="154.5">100k</text>
<text x="260.9" y="155.8">GND</text>
<text x="102.1" y="157.1">GND</text>
<text x="113.5" y="157.1">GND</text>
<text x="128.8" y="157.1">GND</text>
<text x="52.9" y="167.1" transform="rotate(-90 52.9 167.1)">GND</text>
<text x="94" y="164.7">J5</text>
<text x="94" y="167.2">Fan</text>
<text x="98.5" y="167.2">2</text>
<text x="101.2" y="164.7">+3.3V</text>
<text x="145.1" y="164.7">SS56</text>
<text x="146.3" y="162.2">D8</text>
<text x="178.3" y="162.2">GND</text>
<text x="210.1" y="162.2">GND</text>
<text x="83.8" y="172.3">R19</text>
<text x="106.7" y="172.3">R20</text>
<text x="116.8" y="172.3">R15</text>
<text x="83.8" y="174.9">1k</text>
<text x="106.7" y="174.9">10k</text>
<text x="116.8" y="174.9">100R</text>
<text x="133.4" y="179.9">60V</text>
<text x="133.4" y="177.4">Q2</text>
<text x="138" y="179.9">Logic-Level</text>
<text x="150.6" y="179.9">NMOS</text>
<text x="108" y="182.5">C12</text>
<text x="108" y="185">10nF</text>
<text x="116.8" y="182.5">R16</text>
<text x="116.8" y="185">100k</text>
<text x="102.1" y="193.9">GND</text>
<text x="112.3" y="193.9">GND</text>
<text x="127.5" y="193.9">GND</text>
</g>
<g font-size="1.8" fill="#0f0f0f">
<text x="100.3" y="23.8">FAN_SUPPLY_RAW</text>
<text x="120.6" y="23.8">FAN_SUPPLY_RAW</text>
<text x="166.4" y="39">TEMP1_RAW</text>
<text x="201.9" y="39">TEMP1_MON</text>
<text x="222.6" y="45.4">FAN_ACTIVITY</text>
<text x="20.2" y="51.7">FAN_SUPPLY_RAW</text>
<text x="166.4" y="55.5">TEMP2_RAW</text>
<text x="201.9" y="55.5">TEMP2_MON</text>
<text x="262.9" y="56.8">THERMAL_ALARM_N</text>
<text x="42" y="86">TEMP1_MON</text>
<text x="142.2" y="93.6">I2C_SDA</text>
<text x="83.8" y="97.4">THERMAL_ALARM_N</text>
<text x="133.3" y="101.3">FAN_FAULT_N</text>
<text x="232.4" y="101.3">FAN2_TACH_MON</text>
<text x="42" y="103.8">TEMP2_MON</text>
<text x="232.4" y="103.8">FAN1_TACH_MON</text>
<text x="69.7" y="125.4">FAN_SUPPLY_RAW</text>
<text x="71" y="130.5">FAN1_TACH_RAW 3</text>
<text x="73.2" y="127.9">FAN1_RETURN</text>
<text x="115.6" y="130.5">FAN1_GATE</text>
<text x="130.8" y="130.5">FAN1_RETURN</text>
<text x="154.9" y="130.5">FAN_SUPPLY_RAW</text>
<text x="198" y="130.5">FAN1_AUTO_EN</text>
<text x="229.9" y="130.5">MANUAL_OVERRIDE</text>
<text x="229.9" y="135.5">FAN1_GATE</text>
<text x="244.9" y="135.5">FAN1_GATE</text>
<text x="270.5" y="135.5">FAN2_GATE</text>
<text x="86.4" y="140.6">FAN1_TACH_MON</text>
<text x="270.5" y="140.6">FAN_ACTIVITY</text>
<text x="16.5" y="149.5">I2C_SCL</text>
<text x="56.9" y="149.5">I2C_SDA</text>
<text x="185.4" y="144.4">MANUAL_OVERRIDE</text>
<text x="198" y="148.2">FAN2_AUTO_EN</text>
<text x="229.9" y="148.2">MANUAL_OVERRIDE</text>
<text x="16.5" y="152.1">TEMP1_MON</text>
<text x="16.5" y="154.6">FAN1_TACH_MON</text>
<text x="49.1" y="154.6">FAN2_TACH_MON</text>
<text x="53.4" y="152.1">TEMP2_MON</text>
<text x="229.9" y="153.3">FAN2_GATE</text>
<text x="16.5" y="159.7">MANUAL_OVERRIDE 11</text>
<text x="16.5" y="157.1">FAN1_AUTO_EN</text>
<text x="47.1" y="159.7">THERMAL_ALARM_N</text>
<text x="50.7" y="157.1">FAN2_AUTO_EN</text>
<text x="16.5" y="164.8">FAN_SUPPLY_RAW</text>
<text x="16.5" y="162.2">FAN_FAULT_N</text>
<text x="52.4" y="162.2">FAN_ACTIVITY</text>
<text x="69.7" y="162.2">FAN_SUPPLY_RAW</text>
<text x="71" y="167.3">FAN2_TACH_RAW 3</text>
<text x="73.2" y="164.8">FAN2_RETURN</text>
<text x="114.3" y="167.3">FAN2_GATE</text>
<text x="129.5" y="167.3">FAN2_RETURN</text>
<text x="153.7" y="167.3">FAN_SUPPLY_RAW</text>
<text x="86.4" y="177.5">FAN2_TACH_MON</text>
</g>
<g font-size="1.8" fill="#a90000">
<text x="25.3" y="26.4">1</text>
<text x="25.3" y="29">2</text>
<text x="163.8" y="39.1">1</text>
<text x="163.8" y="41.7">2</text>
<text x="45" y="51.8">1</text>
<text x="67.9" y="51.8">4</text>
<text x="45" y="56.9">5</text>
<text x="67.9" y="56.9">2</text>
<text x="163.8" y="55.6">1</text>
<text x="163.8" y="58.2">2</text>
<text x="56.9" y="61.7" transform="rotate(-90 56.9 61.7)">3</text>
<text x="27.7" y="89" transform="rotate(-90 27.7 89)">1</text>
<text x="60.3" y="86.1">3</text>
<text x="73" y="88.6">1</text>
<text x="27.7" y="95.3" transform="rotate(-90 27.7 95.3)">3</text>
<text x="30.4" y="91.2">2</text>
<text x="60.3" y="91.2">2</text>
<text x="106.4" y="91.5" transform="rotate(-90 106.4 91.5)">8</text>
<text x="60.3" y="103.9">5</text>
<text x="73" y="106.4">7</text>
<text x="106.4" y="102.9" transform="rotate(-90 106.4 102.9)">4</text>
<text x="60.3" y="109">6</text>
<text x="87.6" y="125.5">1</text>
<text x="87.6" y="128">2</text>
<text x="87.6" y="130.6">3</text>
<text x="215.8" y="130.6">1</text>
<text x="227.3" y="130.6">2</text>
<text x="130.6" y="137.9" transform="rotate(-90 130.6 137.9)">3</text>
<text x="180.1" y="135.3" transform="rotate(-90 180.1 135.3)">1</text>
<text x="222" y="134.1" transform="rotate(-90 222 134.1)">3</text>
<text x="256.5" y="135.6">1</text>
<text x="267.9" y="135.6">2</text>
<text x="123.8" y="140.7">1</text>
<text x="180.1" y="142.9" transform="rotate(-90 180.1 142.9)">2</text>
<text x="262.6" y="139.1" transform="rotate(-90 262.6 139.1)">3</text>
<text x="35.5" y="147.1">1</text>
<text x="35.5" y="149.6">3</text>
<text x="44.4" y="147.1">2</text>
<text x="44.4" y="149.6">4</text>
<text x="130.6" y="145.5" transform="rotate(-90 130.6 145.5)">2</text>
<text x="215.8" y="148.3">1</text>
<text x="227.3" y="148.3">2</text>
<text x="35.5" y="152.1">5</text>
<text x="35.5" y="154.7">7</text>
<text x="44.4" y="152.1">6</text>
<text x="44.4" y="154.7">8</text>
<text x="222" y="151.8" transform="rotate(-90 222 151.8)">3</text>
<text x="34.9" y="159.8">11</text>
<text x="35.5" y="157.2">9</text>
<text x="43.8" y="157.2">10</text>
<text x="43.8" y="159.8">12</text>
<text x="34.9" y="162.3">13</text>
<text x="34.9" y="164.8">15</text>
<text x="43.8" y="162.3">14</text>
<text x="43.8" y="164.8">16</text>
<text x="87.6" y="162.3">1</text>
<text x="87.6" y="164.8">2</text>
<text x="87.6" y="167.4">3</text>
<text x="122.5" y="177.5">1</text>
<text x="129.3" y="174.7" transform="rotate(-90 129.3 174.7)">3</text>
<text x="129.3" y="182.3" transform="rotate(-90 129.3 182.3)">2</text>
</g>
<g font-size="1.8" fill="#0000c2">
<text x="54" y="37.4">PROTECTED 12V/24V</text>
<text x="75.3" y="37.4">DC INPUT</text>
<text x="13.1" y="74.3">REGULATED 3.3V</text>
<text x="30.1" y="74.3">CONTROL POWER</text>
<text x="141.4" y="74.3">DUAL NTC TEMPERATURE INPUTS</text>
<text x="219.7" y="74">STATUS INDICATORS</text>
<text x="13.3" y="120">HARDWARE OVERTEMPERATURE ALARM</text>
<text x="130" y="119.7">LTC1840</text>
<text x="139.3" y="119.7">FAN SUPERVISOR</text>
<text x="104.3" y="160.1">FAN OUTPUT CHANNEL</text>
<text x="127" y="160.1">1</text>
<text x="189.4" y="164.7">MANUAL FAN OVERRIDE</text>
<text x="253.5" y="164.4">FAN ACTIVITY LOGIC</text>
<text x="13.1" y="196.4">CONTROLLER INTERFACE</text>
<text x="68.6" y="196.7">TACHOMETER CONDITIONING</text>
<text x="104.1" y="196.7">FAN OUTPUT CHANNEL</text>
<text x="126.8" y="196.7">2</text>
</g>
<g font-size="1.8" fill="#009600">
<text x="40.6" y="91.1">TEMP_THRESH</text>
<text x="151.1" y="91.1">I2C_SCL</text>
</g>
<g font-size="1.4" fill="#a90000">
<text x="164.5" y="91.2">1</text>
<text x="164.5" y="93.7">2</text>
<text x="227.5" y="91.2">16</text>
<text x="227.5" y="93.7">15</text>
<text x="164.5" y="96.3">3</text>
<text x="164.5" y="98.8">4</text>
<text x="164.5" y="101.3">5</text>
<text x="227.5" y="96.3">14</text>
<text x="227.5" y="98.8">13</text>
<text x="227.5" y="101.3">12</text>
<text x="164.5" y="103.9">6</text>
<text x="164.5" y="106.4">7</text>
<text x="227.5" y="103.9">11</text>
<text x="227.5" y="106.4">10</text>
<text x="164.5" y="109">8</text>
<text x="228" y="109">9</text>
</g>
<g font-size="1.4" fill="#006464">
<text x="169.9" y="92.2">SCL</text>
<text x="169.9" y="94.7">SDA</text>
<text x="216.4" y="94.7">IDACOUTA</text>
<text x="220.6" y="92.2">VCC</text>
<text x="169.9" y="97.3">A1</text>
<text x="169.9" y="99.8">A0</text>
<text x="216.2" y="97.3">IDACOUTB</text>
<text x="218.3" y="99.8">*BLAST</text>
<text x="169.9" y="102.3">*FAULT</text>
<text x="169.9" y="104.9">GPIO1</text>
<text x="169.9" y="107.4">GPIO2</text>
<text x="218.8" y="102.3">TACHB</text>
<text x="218.9" y="104.9">TACHA</text>
<text x="219" y="107.4">GPIO4</text>
<text x="169.9" y="110">GND</text>
<text x="219" y="110">GPIO3</text>
</g>
</svg>
